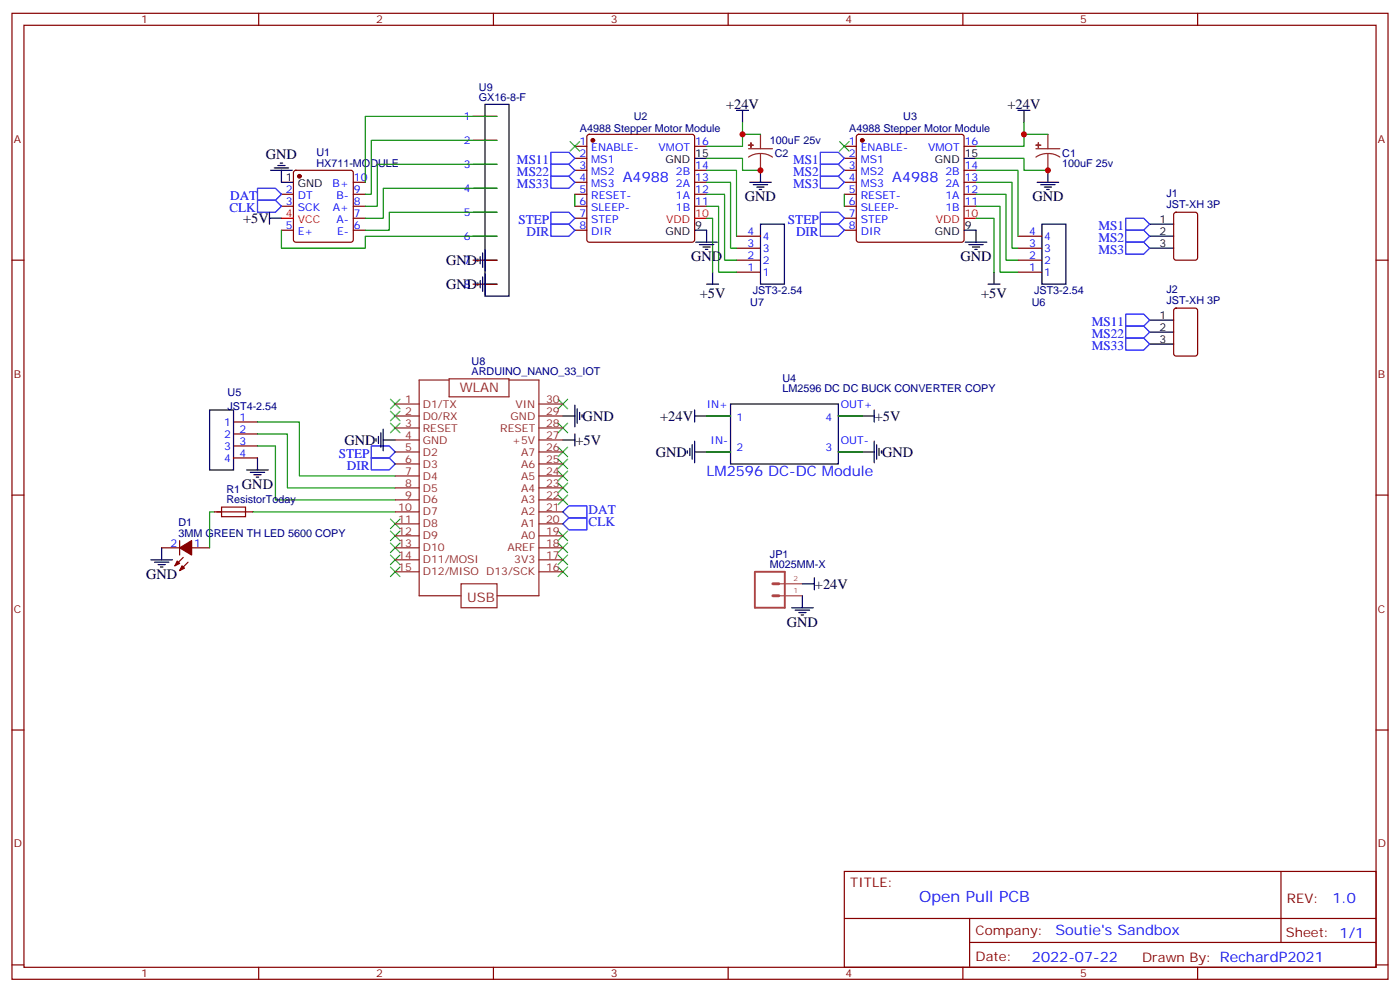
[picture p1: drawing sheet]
<svg xmlns="http://www.w3.org/2000/svg" width="412mm" height="292mm" viewBox="0 0 412 292" stroke-linecap="round" stroke-linejoin="round" font-family="sans-serif">
<g fill="none" stroke="#870000" stroke-width=".35">
<path d="M3.5 3.9h405.4v284.4h-405.4zM7.1 7.4h398.2v277.3h-398.2zM76.2 3.9v3.5M145.3 3.9v3.5M214.5 3.9v3.5M283.6 3.9v3.5M352.8 3.9v3.5M139.3 34.3h7.1M173.1 39.8l.5-.3h30.3l.5 .3 .2 .5v30.3l-.2 .5-.5 .2h-30.3l-.5-.2-.2-.5v-30.3zM252.5 39.8l.4-.3h30.4l.5 .3 .2 .5v30.3l-.2 .5-.5 .2h-30.4l-.5-.2-.2-.5v-30.3zM82.9 57.2h3.5M86.7 50.3l.4-.2h16.3l.5 .2 .2 .5v19.8l-.3 .5-.4 .2h-16.3l-.5-.2-.2-.5v-19.8z"/>
<path d="M104.1 57.2h3.5M104.1 53.7h3.5M139.3 41.3h7.1M139.3 48.4h7.1M139.3 55.4h7.1M169.3 57.2h3.6M169.3 53.7h3.6M169.3 43.1h3.6M169.3 46.6h3.6M169.3 50.1h3.6M204.6 57.2h3.5M204.6 53.7h3.5"/>
<path d="M204.6 43.1h3.5M204.6 50.1h3.5M248.7 57.2h3.5M248.7 53.7h3.5M248.7 43.1h3.5M248.7 46.6h3.5M248.7 50.1h3.5M284 57.2h3.5M284 53.7h3.5M284 43.1h3.5M284 50.1h3.5M3.5 76.6h3.6"/>
<path d="M82.9 60.7h3.5M82.9 67.8h3.5M104.1 60.7h3.5M104.1 67.8h3.5M104.1 64.2h3.5M139.3 76.6h7.1M139.3 69.5h7.1M139.3 62.5h7.1M169.3 60.7h3.6M169.3 67.8h3.6M169.3 64.2h3.6M204.6 60.7h3.5"/>
<path d="M217 76.6h7M217 73.1h7M217 69.5h7M248.7 60.7h3.5M248.7 67.8h3.5M248.7 64.2h3.5M284 60.7h3.5M299.9 76.6h7M299.9 73.1h7M299.9 69.5h7M346 62.7l.4-.2h5.7l.6 .4 .1 13-.5 .6-5.9 .1-.6-.5-.1-12.9zM405.3 76.6h3.6"/>
<path d="M139.3 83.6h7.1M217 80.1h7M299.9 80.1h7M346 90.9l.4-.2h5.7l.6 .4 .1 13-.5 .7h-5.9l-.6-.5-.1-12.9zM68.8 124.2h7M68.8 127.7h7M68.8 131.3h7M68.8 134.8h7M208.1 122.4h7.1M208.1 133h7.1M246.9 122.4h7.1M246.9 133h7.1"/>
<path d="M3.5 145.7h3.6M52.9 159.1v4.3M63.1 150.7h11.3M405.3 145.7h3.6M47.6 161.3h5.3M54 164.1l-2.5 2.4M55.4 165.5l-2.5 2.5M56.4 161.3h5.3M3.5 214.9h3.6M405.3 214.9h3.6M248.7 256.5h156.6v28.2h-156.6zM377.3 256.5v20.9"/>
<path d="M248.7 270.4h156.5M285.6 277.4h119.6M285.6 270.4v14.1M3.5 284h3.6M76.2 284.7v3.6M145.3 284.7v3.6M214.5 284.7v3.6M283.6 284.7v3.6M352.8 284.7v3.6M405.3 284h3.6"/>
</g>
<g fill="#870000" stroke="#870000" stroke-width=".35">
<path d="M52.9 161.3l3.5-2.2v4.3z"/>
<path d="M52.2 165.1l.7 .7-1.4 .7z"/>
<path d="M53.6 166.5l.7 .8-1.4 .7z"/>
<circle cx="88.2" cy="51.9" r=".53"/>
<circle cx="174.6" cy="41.3" r=".53"/>
<circle cx="254" cy="41.3" r=".53"/>
</g>
<g fill="none" stroke="#000" stroke-width=".35">
<path d="M142.9 30.7h7v56.5h-7zM217 32.5h3.5M218.7 32.5v3.5M299.9 32.5h3.5M301.6 32.5v3.5M79.7 50.1h6.4M80.8 49.4h4.2M81.8 48.7h2.2M82.5 48h.8M82.9 50.1v3.6h3.5M204.6 46.6h3.5M220.8 53.7h6.4"/>
<path d="M221.9 54.4h4.2M223 55.1h2.1M223.7 55.8h.7M224 50.1v3.6M284 46.6h3.5M305.5 53.7h6.4M306.6 54.4h4.2M307.6 55.1h2.1M308.3 55.8h.7M308.7 50.1v3.6M79.4 64.2h3.5M79.4 62.5v3.5"/>
<path d="M140.8 76.2v.7M141.5 75.5v2.1M142.2 74.5v4.2M142.9 76.6h3.5M142.9 73.4v6.4M204.6 67.8h3.5v3.5M205 71.3h6.3M206 72h4.3M207.1 72.7h2.1M207.8 73.4h.7M224 66h7.1v17.6h-7.1zM284 67.8h3.5v3.5"/>
<path d="M284.3 71.3h6.4M285.4 72h4.2M286.5 72.7h2.1M287.2 73.4h.7M306.9 66h7.1v17.6h-7.1zM338.7 73.1h7M338.7 69.5h7M338.7 66h7M140.8 83.3v.7M141.5 82.6v2.1M142.2 81.5v4.3M142.9 83.6h3.5"/>
<path d="M142.9 80.5v6.3M208.1 83.6h3.6M209.9 80.1v3.5M291 83.6h3.6M292.8 80.1v3.5M338.7 97.8h7M338.7 94.2h7M169.3 119.3v6.3M215.2 118.9h31.7v17.7h-31.7zM338.7 101.3h7M61.7 120.7h7.1v17.6h-7.1zM72.7 138.3h6.3"/>
<path d="M73.7 139h4.3M74.8 139.7h2.1M75.8 134.8v3.5M110.8 129.2v.7M111.5 128.4v2.2M112.2 127.4v4.2M112.9 129.5h3.5M112.9 126.3v6.4M165.8 129.5h3.5M165.8 122.4h3.5M169.3 127.7v3.6M170 120.3v4.3"/>
<path d="M170.7 121.4v2.1M171.4 122.1v.7M202.5 132.7v.7M203.2 132v2.1M203.9 130.9v4.2M204.6 122.4h3.5M204.6 133h3.5M204.6 120.7v3.5M204.6 129.9v6.3M254 122.4h3.5M254 133h3.5M257.5 120.7v3.5"/>
<path d="M257.5 129.9v6.3M258.2 130.9v4.2M258.9 132v2.1M259.6 132.7v.7M75.5 140.4h.7M44.4 164.8h6.4M45.5 165.5h4.2M46.6 166.2h2.1M47.3 166.9h.7M47.6 161.3v3.5M233.2 178.9h6.3M234.2 179.6h4.3"/>
<path d="M236.4 171.8h3.5M236.4 175.4v3.5M239.9 170.1v3.5M235.3 180.3h2.1M236 181h.7"/>
</g>
<path d="M82.9 64.2h3.5M204.6 64.2h3.5M284 64.2h3.5" fill="none" stroke="#f00" stroke-width=".35"/>
<path d="M222.4 168.3h8.8v10.6h-8.8z" fill="none" stroke="#a64a4a" stroke-width=".56"/>
<path d="M227.7 171.8h1.7M227.7 175.4h1.7" fill="none" stroke="#a64a4a" stroke-width=".85"/>
<path d="M229.4 175.4h7M229.4 171.8h7" fill="none" stroke="#a64a4a" stroke-width=".35"/>
<g fill="none" stroke="#8c2424" stroke-width=".35">
<path d="M224 39.5v4.3M308.7 39.5v4.3M220.5 43.8h7M224 45.2l1.9 .2 1.6 .8M224 45.2l-1.8 .2-1.7 .8M224 45.2v4.9M305.2 43.8h7M308.7 45.2l1.8 .2 1.7 .8M308.7 45.2l-1.9 .2-1.6 .8M308.7 45.2v4.9M116.4 118.9h7.1M132.3 111.9h-8.8v63.5h12.3"/>
<path d="M132.3 111.5h17.6v5.3h-17.6zM149.9 111.9h8.8v63.5h-12.3M158.7 118.9h7.1M116.4 136.6h7.1M116.4 133h7.1M116.4 129.5h7.1M116.4 126h7.1M116.4 122.4h7.1M158.7 136.6h7.1M158.7 133h7.1M158.7 129.5h7.1M158.7 126h7.1"/>
<path d="M158.7 122.4h7.1M116.4 157.7h7.1M116.4 154.2h7.1M116.4 150.7h7.1M116.4 147.1h7.1M116.4 143.6h7.1M116.4 140.1h7.1M158.7 157.7h7.1M158.7 154.2h7.1M158.7 150.7h7.1M158.7 147.1h7.1M158.7 143.6h7.1"/>
<path d="M158.7 140.1h7.1M116.4 164.8h7.1M116.4 161.3h7.1M116.4 168.3h7.1M135.8 171.8h10.6v7.1h-10.6zM158.7 164.8h7.1M158.7 161.3h7.1M158.7 168.3h7.1"/>
</g>
<g fill="#8c2424" stroke="#8c2424" stroke-width=".35">
<path d="M305.2 42.7l1.4 .1z"/>
<path d="M305.9 42v1.4z"/>
<path d="M220.5 42.7l1.4 .1z"/>
<path d="M221.2 42v1.4z"/>
</g>
<g fill="none" stroke="#008700" stroke-width=".35">
<path d="M146.4 34.3h-38.8v19.4M218.7 36v7.1h-10.6M218.7 39.5h5.3M301.6 36v7.1h-14.1M301.6 39.5h7.1M146.4 41.3h-37v15.9h-1.8M146.4 48.4h-35.3v12.3h-3.5M146.4 55.4h-33.5v8.8h-5.3M169.3 57.2v3.5M208.1 46.6h10.6v3.5h5.3M208.1 50.1h8.9v19.4M208.1 53.7h7.1v19.4h1.8"/>
<path d="M208.1 57.2h5.3v19.4h3.6M248.7 57.2v3.5M287.5 46.6h14.1v3.5h7.1M287.5 50.1h12.4v19.4M287.5 53.7h10.6v19.4h1.8M287.5 57.2h8.8v19.4h3.6M82.9 67.8v5.3h24.7v-3.6h38.8M146.4 62.5h-31.7v5.3h-7.1M208.1 60.7h3.6v19.4h5.3M208.1 64.2h1.8v15.9M287.5 60.7h7.1v19.4h5.3M287.5 64.2h5.3v15.9"/>
<path d="M75.8 124.2h12.4v15.9h28.2M75.8 127.7h8.9v15.9h31.7M75.8 131.3h5.3v15.8h35.3M208.1 122.4h7.1M208.1 133h7.1M246.9 122.4h7.1M246.9 133h7.1M63.1 150.7h-1.4v10.6M74.4 150.7h42"/>
</g>
<g fill="none" stroke="#00f" stroke-width=".35">
<path d="M75.8 55.4h5.3l1.8 1.8-1.8 1.7h-5.3zM75.8 58.9h5.3l1.8 1.8-1.8 1.8h-5.3zM162.3 51.9h5.3l1.7 1.8-1.7 1.7h-5.3zM162.3 48.4h5.3l1.7 1.7-1.7 1.8h-5.3zM162.3 44.8h5.3l1.7 1.8-1.7 1.8h-5.3zM241.7 51.9h5.2l1.8 1.8-1.8 1.7h-5.2zM241.7 48.4h5.2l1.8 1.7-1.8 1.8h-5.2zM241.7 44.8h5.2l1.8 1.8-1.8 1.8h-5.2zM162.3 66h5.3l1.7 1.8-1.7 1.7h-5.3zM162.3 62.5h5.3l1.7 1.7-1.7 1.8h-5.3zM241.7 66h5.2l1.8 1.8-1.8 1.7h-5.2zM241.7 62.5h5.2l1.8 1.7-1.8 1.8h-5.2z"/>
<path d="M331.6 71.3h5.3l1.8 1.8-1.8 1.7h-5.3zM331.6 67.8h5.3l1.8 1.7-1.8 1.8h-5.3zM331.6 64.2h5.3l1.8 1.8-1.8 1.8h-5.3zM331.6 99.5h5.3l1.8 1.8-1.8 1.7h-5.3zM331.6 96h5.3l1.8 1.8-1.8 1.7h-5.3zM331.6 92.5h5.3l1.8 1.7-1.8 1.8h-5.3zM109.4 131.3h5.3l1.7 1.7-1.7 1.8h-5.3zM109.4 134.8h5.3l1.7 1.8-1.7 1.7h-5.3zM165.8 154.2l1.8-1.8h5.3v3.6h-5.3zM165.8 150.7l1.8-1.8h5.3v3.5h-5.3z"/>
</g>
<g fill="none" stroke="#3c3" stroke-width=".35">
<path d="M167.9 41.7l2.8 2.8M170.7 41.7l-2.8 2.8M247.3 41.7l2.8 2.8M250.1 41.7l-2.8 2.8M115 117.5l2.8 2.8M117.8 117.5l-2.8 2.8M164.4 117.5l2.8 2.8M167.2 117.5l-2.8 2.8M115 124.6l2.8 2.8M115 121l2.8 2.9M117.8 124.6l-2.8 2.8M117.8 121l-2.8 2.9"/>
<path d="M164.4 124.6l2.8 2.8M164.4 131.6l2.8 2.8M164.4 138.7l2.8 2.8M164.4 135.1l2.8 2.9M167.2 124.6l-2.8 2.8M167.2 131.6l-2.8 2.8M167.2 138.7l-2.8 2.8M167.2 135.1l-2.8 2.9M115 159.8l2.8 2.9M115 156.3l2.8 2.8M115 152.8l2.8 2.8M117.8 159.8l-2.8 2.9"/>
<path d="M117.8 156.3l-2.8 2.8M117.8 152.8l-2.8 2.8M164.4 159.8l2.8 2.9M164.4 156.3l2.8 2.8M164.4 145.7l2.8 2.9M164.4 142.2l2.8 2.8M167.2 159.8l-2.8 2.9M167.2 156.3l-2.8 2.8M167.2 145.7l-2.8 2.9M167.2 142.2l-2.8 2.8M115 166.9l2.8 2.8M115 163.4l2.8 2.8"/>
<path d="M117.8 166.9l-2.8 2.8M117.8 163.4l-2.8 2.8M164.4 166.9l2.8 2.8M164.4 163.4l2.8 2.8M167.2 166.9l-2.8 2.8M167.2 163.4l-2.8 2.8"/>
</g>
<path d="M65.3 149.3h7v2.8h-7z" fill="none" stroke="#a10000" stroke-width=".35"/>
<g fill="#c00">
<circle cx="224" cy="50.1" r=".88"/>
<circle cx="218.7" cy="39.5" r=".88"/>
<circle cx="301.6" cy="39.5" r=".88"/>
<circle cx="308.7" cy="50.1" r=".88"/>
</g>
<text font-size="4.6" fill="#00f" x="270.8" y="265.5">Open Pull PCB</text>
<g font-size="4.2">
<text x="213.9" y="32.2">+24V</text>
<text x="296.8" y="32.2">+24V</text>
<text x="78.3" y="46.9">GND</text>
<text x="219.4" y="59.3">GND</text>
<text x="304.1" y="59.3">GND</text>
<text x="71.6" y="65.6">+5V</text>
<text x="131.4" y="78">GND</text>
<text x="203.6" y="76.9">GND</text>
<text x="282.9" y="76.9">GND</text>
<text x="131.4" y="85.1">GND</text>
<text x="206.1" y="87.6">+5V</text>
<text x="289" y="87.6">+5V</text>
<text x="171.6" y="123.9">GND</text>
<text x="194.5" y="123.9">+24V</text>
<text x="257.7" y="123.9">+5V</text>
<text x="101.4" y="130.9">GND</text>
<text x="169.5" y="130.9">+5V</text>
<text x="193.2" y="134.4">GND</text>
<text x="259.8" y="134.5">GND</text>
<text x="71.3" y="144">GND</text>
<text x="43" y="170.4">GND</text>
<text x="240.1" y="173.3">+24V</text>
<text x="231.8" y="184.5">GND</text>
</g>
<g font-size="4.2" fill="#00f">
<text x="183.4" y="53.7">A4988</text>
<text x="262.8" y="53.7">A4988</text>
<text x="208.1" y="140.1">LM2596 DC-DC Module</text>
<text x="392.5" y="265.8">1.0</text>
<text x="310.9" y="275.3">Soutie's Sandbox</text>
<text x="304" y="283.1">2022-07-22</text>
</g>
<g font-size="3.9" fill="#00f">
<text x="152.3" y="51.9">MS22</text>
<text x="152.3" y="48.4">MS11</text>
<text x="233.6" y="51.9">MS2</text>
<text x="233.6" y="48.4">MS1</text>
<text x="67.8" y="58.9">DAT</text>
<text x="152.3" y="55.4">MS33</text>
<text x="233.6" y="55.4">MS3</text>
<text x="67.6" y="62.5">CLK</text>
<text x="152.7" y="66">STEP</text>
<text x="155.1" y="69.5">DIR</text>
<text x="232.1" y="66">STEP</text>
<text x="234.5" y="69.5">DIR</text>
<text x="323.6" y="71.3">MS2</text>
<text x="323.6" y="67.8">MS1</text>
<text x="323.6" y="74.8">MS3</text>
<text x="321.6" y="96">MS11</text>
<text x="321.6" y="99.5">MS22</text>
<text x="321.6" y="103">MS33</text>
<text x="99.8" y="134.8">STEP</text>
<text x="102.2" y="138.3">DIR</text>
<text x="173.4" y="154.9">CLK</text>
<text x="173.4" y="151.4">DAT</text>
</g>
<g font-size="3.9" fill="#8d2323">
<text x="135.5" y="115.4">WLAN</text>
<text x="137.6" y="177.1">USB</text>
</g>
<g font-size="3.9" fill="#800">
<text x="250.5" y="261.1">TITLE:</text>
<text x="379.1" y="265.8">REV:</text>
<text x="287.4" y="275.3">Company:</text>
<text x="378.7" y="275.9">Sheet: 1/1</text>
<text x="287.4" y="283">Date:</text>
<text x="336.4" y="283.1">Drawn By: RechardP2021</text>
</g>
<g font-size="3.2" fill="#800">
<text x="41.6" y="6.9">1</text>
<text x="110.8" y="6.9">2</text>
<text x="179.9" y="6.9">3</text>
<text x="249.1" y="6.9">4</text>
<text x="318.2" y="6.9">5</text>
<text x="4.1" y="42">A</text>
<text x="405.9" y="42">A</text>
<text x="4.1" y="111.2">B</text>
<text x="405.9" y="111.2">B</text>
<text x="4.1" y="180.3">C</text>
<text x="405.9" y="180.3">C</text>
<text x="4.1" y="249.4">D</text>
<text x="405.9" y="249.4">D</text>
<text x="41.6" y="287.7">1</text>
<text x="110.8" y="287.7">2</text>
<text x="179.9" y="287.7">3</text>
<text x="249.1" y="287.7">4</text>
<text x="318.2" y="287.7">5</text>
</g>
<g font-size="3.2" fill="#000080">
<text x="141.1" y="29.7">GX16-8-F</text>
<text x="141.1" y="26.6">U9</text>
<text x="186.7" y="35.2">U2</text>
<text x="266.1" y="35.2">U3</text>
<text x="170.8" y="38.9">A4988 Stepper Motor Module</text>
<text x="250.2" y="38.9">A4988 Stepper Motor Module</text>
<text x="93.2" y="45.9">U1</text>
<text x="226.8" y="42.5">100uF 25v</text>
<text x="228.2" y="46.1">C2</text>
<text x="312.9" y="46.1">C1</text>
<text x="93.2" y="49">HX711-MODULE</text>
<text x="312.9" y="49.1">100uF 25v</text>
<text x="343.6" y="58">J1</text>
<text x="343.6" y="61.2">JST-XH 3P</text>
<text x="221.7" y="86.6">JST3-2.54</text>
<text x="304.6" y="86.6">JST3-2.54</text>
<text x="343.6" y="89.4">JST-XH 3P</text>
<text x="343.6" y="86.2">J2</text>
<text x="221" y="90.1">U7</text>
<text x="303.9" y="90.1">U6</text>
<text x="138.9" y="107.4">U8</text>
<text x="138.9" y="110.5">ARDUINO_NANO_33_IOT</text>
<text x="230.5" y="112.5">U4</text>
<text x="67" y="116.5">U5</text>
<text x="230.5" y="115.5">LM2596 DC DC BUCK CONVERTER COPY</text>
<text x="67" y="120.7">JST4-2.54</text>
<text x="66.7" y="148.2">ResistorToday</text>
<text x="66.7" y="145">R1</text>
<text x="52.6" y="154.9">D1</text>
<text x="52.6" y="158.1">3MM GREEN TH LED 5600 COPY</text>
<text x="226.8" y="167.3">M025MM-X</text>
<text x="226.8" y="164.2">JP1</text>
</g>
<g font-size="3.2" fill="#00f">
<text x="136.6" y="35.3">1</text>
<text x="136.6" y="42.4">2</text>
<text x="170.7" y="42.7">1</text>
<text x="170.7" y="46.2">2</text>
<text x="174.2" y="44.5">ENABLE-</text>
<text x="194" y="44.5">VMOT</text>
<text x="204.8" y="42.7">16</text>
<text x="250" y="42.7">1</text>
<text x="250" y="46.2">2</text>
<text x="253.5" y="44.5">ENABLE-</text>
<text x="273.4" y="44.5">VMOT</text>
<text x="284.2" y="42.7">16</text>
<text x="104.2" y="53.3">10</text>
<text x="136.6" y="49.4">3</text>
<text x="170.7" y="49.8">3</text>
<text x="170.7" y="53.3">4</text>
<text x="174.2" y="48">MS1</text>
<text x="174.2" y="51.5">MS2</text>
<text x="199.1" y="51.5">2B</text>
<text x="204.8" y="53.3">13</text>
<text x="204.8" y="49.8">14</text>
<text x="250" y="49.8">3</text>
<text x="250" y="53.3">4</text>
<text x="253.5" y="48">MS1</text>
<text x="253.5" y="51.5">MS2</text>
<text x="278.5" y="51.5">2B</text>
<text x="284.2" y="53.3">13</text>
<text x="284.2" y="49.8">14</text>
<text x="84.2" y="56.8">2</text>
<text x="87.7" y="58.6">DT</text>
<text x="98" y="55.1">B+</text>
<text x="99.1" y="58.6">B-</text>
<text x="104.2" y="56.8">9</text>
<text x="136.6" y="56.5">4</text>
<text x="170.7" y="56.8">5</text>
<text x="174.2" y="55.1">MS3</text>
<text x="174.2" y="58.6">RESET-</text>
<text x="199.1" y="58.6">1A</text>
<text x="199.1" y="55.1">2A</text>
<text x="204.8" y="56.8">12</text>
<text x="250" y="56.8">5</text>
<text x="253.5" y="55.1">MS3</text>
<text x="253.5" y="58.6">RESET-</text>
<text x="278.5" y="58.6">1A</text>
<text x="278.5" y="55.1">2A</text>
<text x="284.2" y="56.8">12</text>
<text x="84.2" y="60.4">3</text>
<text x="87.7" y="62.1">SCK</text>
<text x="98" y="62.1">A+</text>
<text x="99.2" y="65.7">A-</text>
<text x="104.2" y="63.9">7</text>
<text x="104.2" y="60.4">8</text>
<text x="136.6" y="63.5">5</text>
<text x="170.7" y="60.4">6</text>
<text x="170.7" y="63.9">7</text>
<text x="174.2" y="62.1">SLEEP-</text>
<text x="174.2" y="65.7">STEP</text>
<text x="199.1" y="62.1">1B</text>
<text x="204.8" y="60.4">11</text>
<text x="250" y="60.4">6</text>
<text x="250" y="63.9">7</text>
<text x="253.5" y="62.1">SLEEP-</text>
<text x="253.5" y="65.7">STEP</text>
<text x="278.5" y="62.1">1B</text>
<text x="284.2" y="60.4">11</text>
<text x="84.2" y="67.4">5</text>
<text x="87.7" y="69.2">E+</text>
<text x="99.3" y="69.2">E-</text>
<text x="104.2" y="67.4">6</text>
<text x="136.6" y="70.6">6</text>
<text x="170.7" y="67.4">8</text>
<text x="174.2" y="69.2">DIR</text>
<text x="220.2" y="69.2">4</text>
<text x="224.7" y="70.6">4</text>
<text x="250" y="67.4">8</text>
<text x="253.5" y="69.2">DIR</text>
<text x="303.1" y="69.2">4</text>
<text x="307.6" y="70.6">4</text>
<text x="136.6" y="77.6">7</text>
<text x="220.2" y="76.2">2</text>
<text x="220.2" y="72.7">3</text>
<text x="224.7" y="77.6">2</text>
<text x="224.7" y="74.1">3</text>
<text x="303.1" y="76.2">2</text>
<text x="303.1" y="72.7">3</text>
<text x="307.6" y="77.6">2</text>
<text x="307.6" y="74.1">3</text>
<text x="220.2" y="79.8">1</text>
<text x="224.7" y="81.2">1</text>
<text x="303.1" y="79.8">1</text>
<text x="307.6" y="81.2">1</text>
<text x="136.6" y="84.7">8</text>
<text x="208.2" y="120">IN+</text>
<text x="247.6" y="120">OUT+</text>
<text x="66.1" y="125.3">1</text>
<text x="70.6" y="123.9">1</text>
<text x="217" y="123.9">1</text>
<text x="243.2" y="123.9">4</text>
<text x="66.1" y="128.8">2</text>
<text x="70.6" y="127.4">2</text>
<text x="70.6" y="130.9">3</text>
<text x="209.3" y="130.6">IN-</text>
<text x="247.6" y="130.6">OUT-</text>
<text x="66.1" y="132.3">3</text>
<text x="66.1" y="135.9">4</text>
<text x="70.6" y="134.4">4</text>
<text x="217" y="132.7">2</text>
<text x="243.2" y="132.7">3</text>
<text x="50.2" y="160.9">2</text>
<text x="57.1" y="160.9">1</text>
</g>
<g font-size="3.2">
<text x="204.8" y="46.2">15</text>
<text x="284.2" y="46.2">15</text>
<text x="84.2" y="53.3">1</text>
<text x="196" y="48">GND</text>
<text x="275.4" y="48">GND</text>
<text x="87.7" y="55.1">GND</text>
<text x="341.6" y="65.7">1</text>
<text x="196" y="69.2">GND</text>
<text x="204.8" y="67.4">9</text>
<text x="275.4" y="69.2">GND</text>
<text x="284.2" y="67.4">9</text>
<text x="341.6" y="69.2">2</text>
<text x="341.6" y="72.7">3</text>
<text x="341.6" y="93.9">1</text>
<text x="341.6" y="100.9">3</text>
<text x="341.6" y="97.4">2</text>
</g>
<g font-size="3.2" fill="#f00">
<text x="84.2" y="63.9">4</text>
<text x="87.7" y="65.7">VCC</text>
<text x="196.2" y="65.7">VDD</text>
<text x="204.8" y="63.9">10</text>
<text x="275.6" y="65.7">VDD</text>
<text x="284.2" y="63.9">10</text>
</g>
<g font-size="3.2" fill="#8d2323">
<text x="119.3" y="118.6">1</text>
<text x="124.5" y="120">D1/TX</text>
<text x="151.8" y="120">VIN</text>
<text x="160.9" y="118.6">30</text>
<text x="119.3" y="125.6">3</text>
<text x="119.3" y="122.1">2</text>
<text x="124.5" y="123.5">D0/RX</text>
<text x="150.4" y="123.5">GND</text>
<text x="160.9" y="122.1">29</text>
<text x="160.9" y="125.6">28</text>
<text x="119.3" y="129.2">4</text>
<text x="124.5" y="130.6">GND</text>
<text x="124.5" y="127">RESET</text>
<text x="147.3" y="127">RESET</text>
<text x="150.9" y="130.6">+5V</text>
<text x="160.9" y="129.2">27</text>
<text x="119.3" y="136.2">6</text>
<text x="119.3" y="132.7">5</text>
<text x="124.5" y="137.6">D3</text>
<text x="124.5" y="134.1">D2</text>
<text x="153.5" y="134.1">A7</text>
<text x="153.5" y="137.6">A6</text>
<text x="160.9" y="132.7">26</text>
<text x="160.9" y="136.2">25</text>
<text x="119.3" y="143.3">8</text>
<text x="119.3" y="139.7">7</text>
<text x="124.5" y="141.1">D4</text>
<text x="153.5" y="141.1">A5</text>
<text x="160.9" y="139.7">24</text>
<text x="160.9" y="143.3">23</text>
<text x="119.3" y="146.8">9</text>
<text x="124.5" y="148.2">D6</text>
<text x="124.5" y="144.7">D5</text>
<text x="153.5" y="144.7">A4</text>
<text x="153.5" y="148.2">A3</text>
<text x="160.9" y="146.8">22</text>
<text x="117.3" y="153.8">11</text>
<text x="117.3" y="150.3">10</text>
<text x="124.5" y="155.3">D8</text>
<text x="124.5" y="151.7">D7</text>
<text x="153.5" y="151.7">A2</text>
<text x="153.5" y="155.3">A1</text>
<text x="160.9" y="150.3">21</text>
<text x="160.9" y="153.8">20</text>
<text x="117.3" y="160.9">13</text>
<text x="117.3" y="157.4">12</text>
<text x="124.5" y="158.8">D9</text>
<text x="153.5" y="158.8">A0</text>
<text x="160.9" y="157.4">19</text>
<text x="160.9" y="160.9">18</text>
<text x="117.3" y="164.4">14</text>
<text x="117.3" y="168">15</text>
<text x="124.5" y="165.8">D11/MOSI</text>
<text x="124.5" y="162.3">D10</text>
<text x="149.5" y="162.3">AREF</text>
<text x="151.5" y="165.8">3V3</text>
<text x="160.9" y="164.4">17</text>
<text x="160.9" y="168">16</text>
<text x="124.5" y="169.4">D12/MISO D13/SCK</text>
</g>
<g font-size="2.1" fill="#a54b4b">
<text x="233.7" y="171.1">2</text>
<text x="233.7" y="174.7">1</text>
</g>
</svg>
